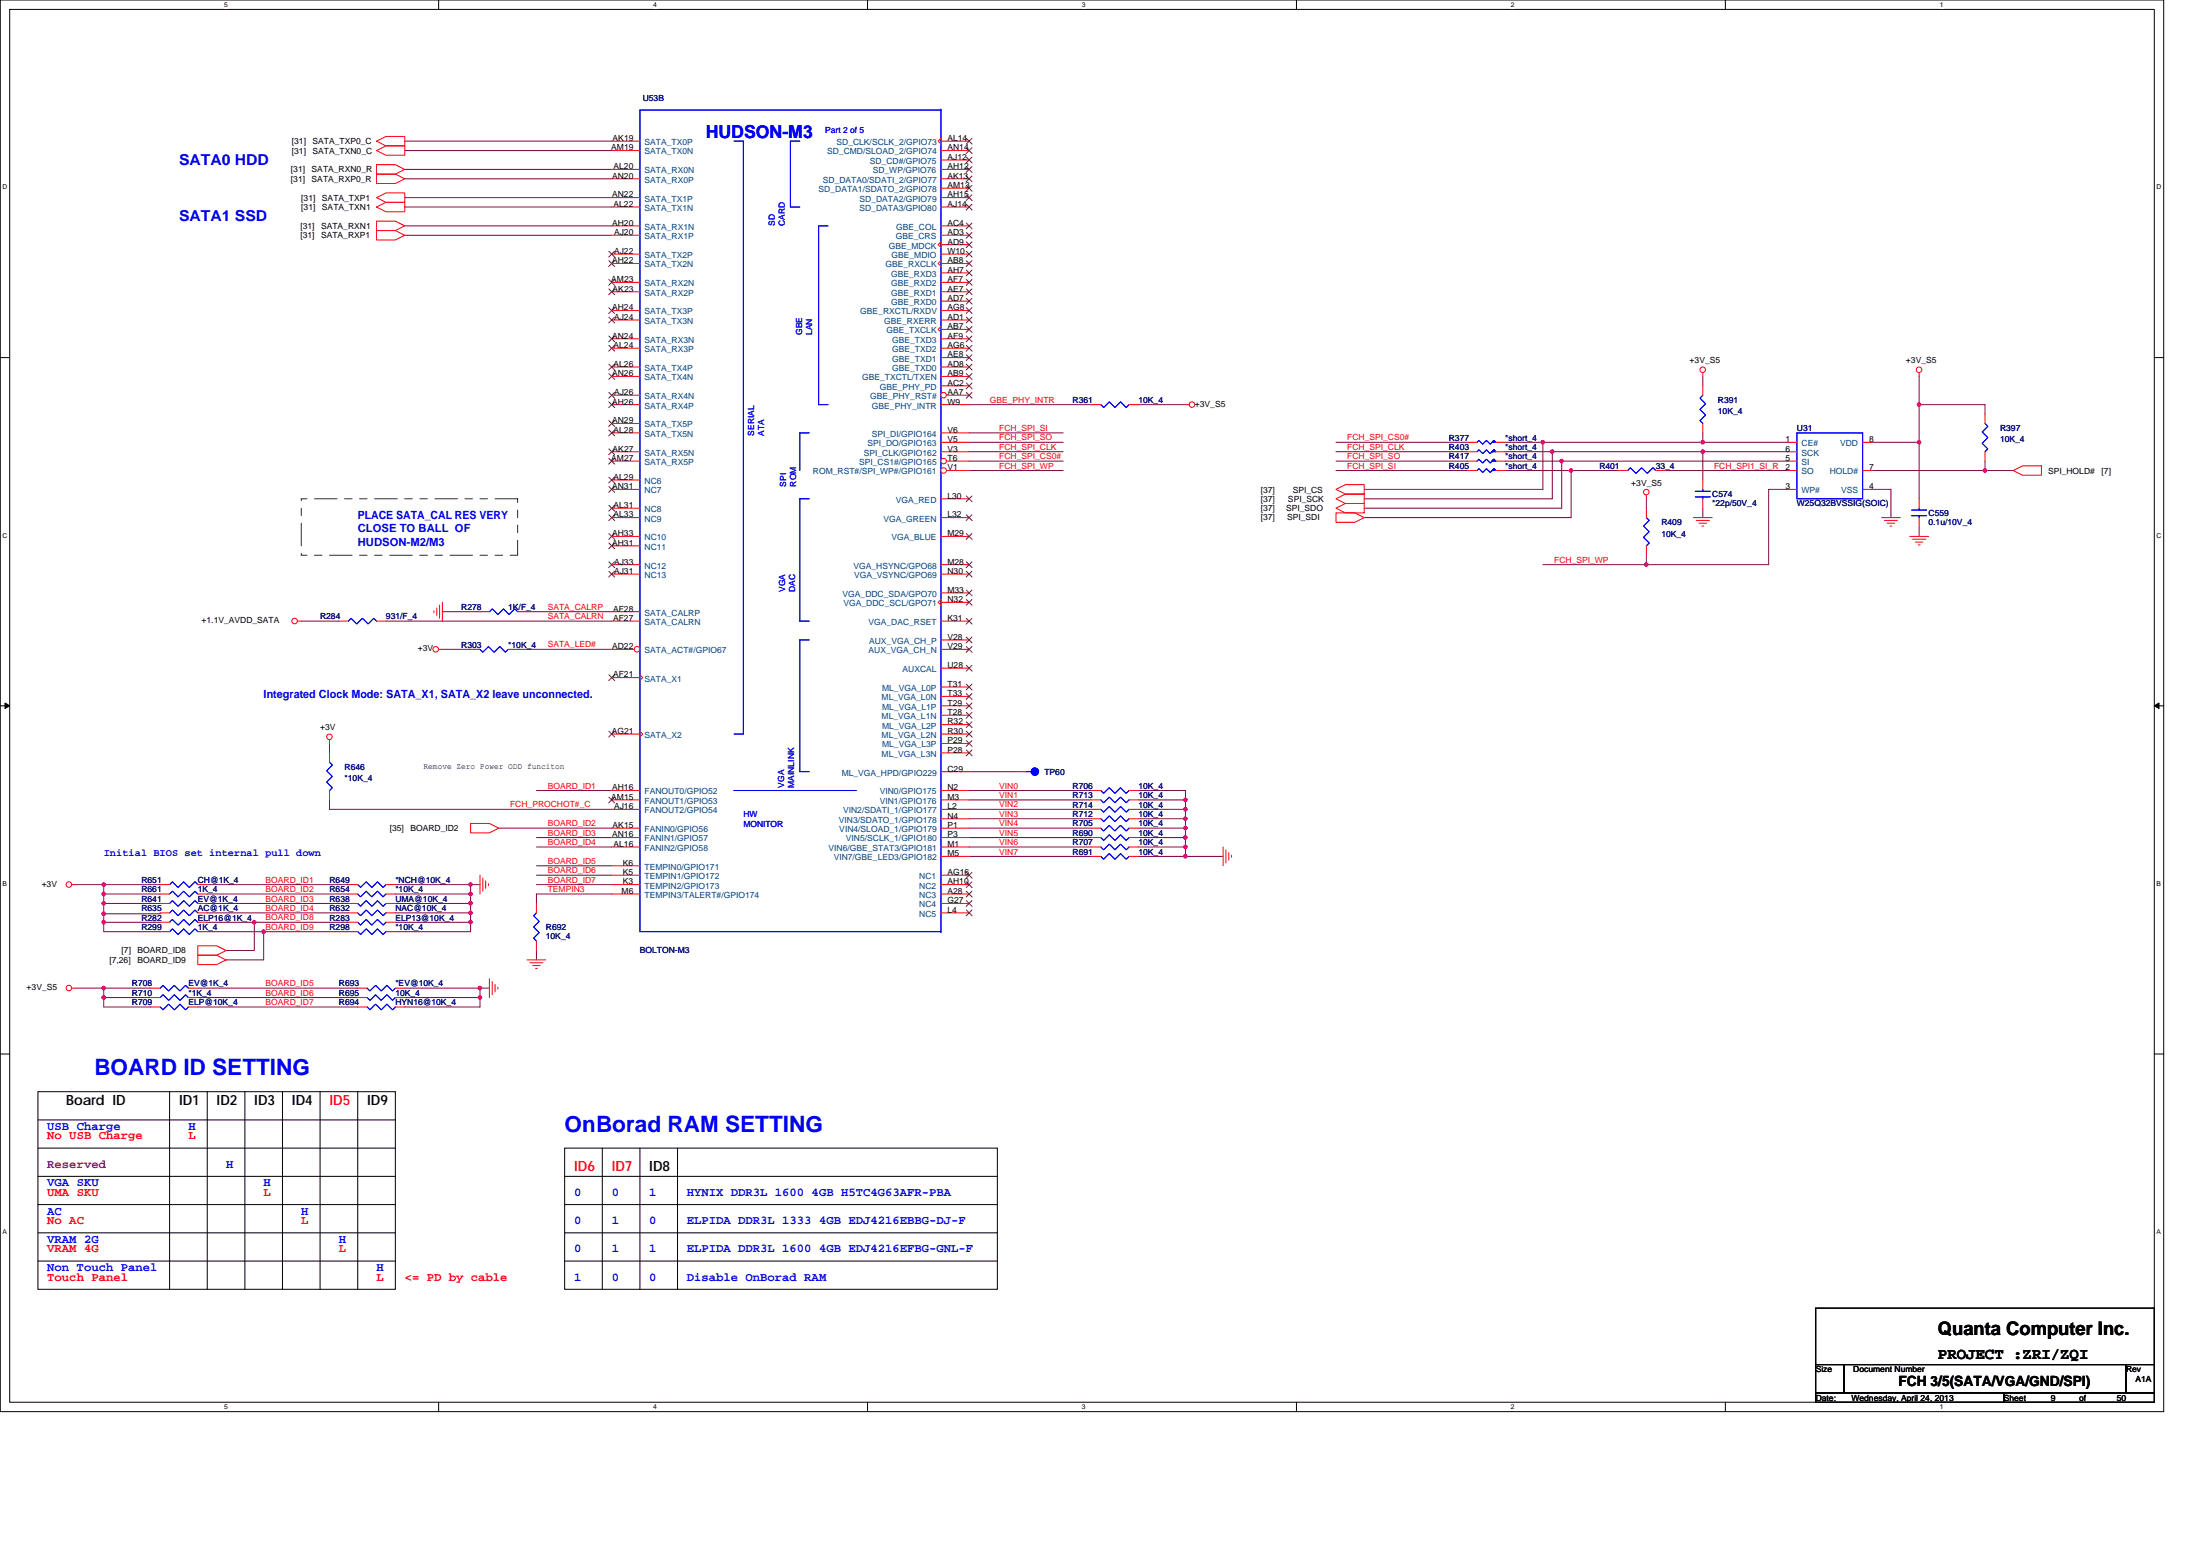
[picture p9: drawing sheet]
<svg xmlns="http://www.w3.org/2000/svg" width="297mm" height="210mm" viewBox="0 0 297 210" stroke-linecap="round" stroke-linejoin="round" font-family="sans-serif">
<path d="M0 0h292.1v190.5h-292.1zM1.3 1.3h289.6v187.9h-289.6z" fill="none" stroke="#000" stroke-width=".14"/>
<g fill="#fff">
<path d="M30.3 .1h.5v1h-.5z"/>
<path d="M30.3 189.4h.5v1h-.5z"/>
</g>
<path d="M59.2 0v1.3M59.2 189.2v1.3" fill="none" stroke="#000" stroke-width=".14"/>
<g fill="#fff">
<path d="M88.2 .1h.5v1h-.5z"/>
<path d="M88.2 189.4h.5v1h-.5z"/>
</g>
<path d="M117.1 0v1.3M117.1 189.2v1.3" fill="none" stroke="#000" stroke-width=".14"/>
<g fill="#fff">
<path d="M146.1 .1h.5v1h-.5z"/>
<path d="M146.1 189.4h.5v1h-.5z"/>
</g>
<path d="M175 0v1.3M175 189.2v1.3" fill="none" stroke="#000" stroke-width=".14"/>
<g fill="#fff">
<path d="M204 .1h.5v1h-.5z"/>
<path d="M204 189.4h.5v1h-.5z"/>
</g>
<path d="M233 0v1.3M233 189.2v1.3" fill="none" stroke="#000" stroke-width=".14"/>
<g fill="#fff">
<path d="M261.9 .1h.5v1h-.5z"/>
<path d="M261.9 189.4h.5v1h-.5z"/>
<path d="M.4 24.8h.6v1h-.6z"/>
<path d="M291.2 24.8h.6v1h-.6z"/>
<path d="M.4 71.8h.6v.9h-.6z"/>
<path d="M291.2 71.8h.6v.9h-.6z"/>
</g>
<path d="M0 48.3h1.3M290.9 48.3h1.2" fill="none" stroke="#000" stroke-width=".14"/>
<g fill="#fff">
<path d="M.4 118.7h.5v1h-.5z"/>
<path d="M291.2 118.7h.6v1h-.6z"/>
</g>
<path d="M0 95.2h1.3M290.9 95.2h1.2" fill="none" stroke="#000" stroke-width=".14"/>
<path d="M.7 94.9l.6 .3-.6 .4zM290.9 95.2l.6-.3v.7z" fill="#000" stroke="#000" stroke-width=".14"/>
<g fill="#fff">
<path d="M.4 165.7h.5v1h-.5z"/>
<path d="M291.2 165.7h.6v1h-.6z"/>
</g>
<g fill="none" stroke="#000" stroke-width=".14">
<path d="M0 142.2h1.3M5.1 151.1h48.3M5.1 154.9h48.3M5.1 158.7h48.3M5.1 147.3h48.3v26.7h-48.3zM22.9 147.3v26.7M28 147.3v26.7M33.1 147.3v26.7M38.1 147.3v26.7M43.2 147.3v26.7M48.3 147.3v26.7M76.2 154.9h58.5v19.1h-58.5z"/>
<path d="M76.2 158.7h58.5M81.3 154.9v19.1M86.4 154.9v19.1M91.5 154.9v19.1M290.9 142.2h1.2M5.1 162.6h48.3M5.1 166.4h48.3M5.1 170.2h48.3M76.2 162.6h58.5M76.2 166.4h58.5M76.2 170.2h58.5M245.1 176.5h45.8v7.6h-45.8z"/>
<path d="M245.1 184.1h3.9v3.9h-3.9zM245.1 188h25.4v1.2h-25.4zM249 184.1h38.1v3.9h-38.1zM270.5 188h20.4v1.2h-20.4zM287.1 184.1h3.8v3.9h-3.8z"/>
</g>
<g fill="none" stroke="#800040" stroke-width=".14">
<path d="M54.6 19h28M54.6 24.1h28M54.6 20.3h28M54.6 22.9h28M54.6 26.7h28M54.6 31.7h28M54.6 30.5h28M54.6 27.9h28M130.8 54.6h16.6M130.8 58.4h12.7M130.8 59.7h12.7M153.7 54.6h6.4"/>
<path d="M180.4 59.7h17.8M203.2 59.7h5.1v6.3h-24.1M208.3 59.7h21.6M229.9 59.7h11.4M229.9 50.8v1.3M229.9 58.4v1.3M252.8 59.7h6.3M259.1 59.7v7.6M259.1 54.6v5.1M259.1 50.8v3.8h8.9v1.3M130.8 63.5h12.7M130.8 61h12.7"/>
<path d="M130.8 62.2h12.7M180.4 63.5h17.8M180.4 62.2h17.8M180.4 61h17.8M203.2 63.5h8.9v6.3h-27.9M203.2 62.2h7.7v6.4h-26.7M203.2 61h6.4v6.3h-25.4M208.3 76.2h14M209.6 61h20.3M210.9 62.2h30.4M212.1 63.5h6.4M222.3 74.9v1.3"/>
<path d="M222.3 67.3v1.3M224.8 63.5h16.5M229.9 61h11.4M229.9 61v3.8M229.9 68.6v1.2M241.3 66h-2.5v10.2h-16.5M252.8 63.5h15.2M252.8 66h2.5v3.8M259.1 71.1v1.3M268 62.2v1.3M268 63.5h3.8M40.7 83.8h5.1"/>
<path d="M52.1 83.8h30.5M59.7 87.6h3.8M59.7 82.5h5.1M69.9 87.6h12.7M71.2 82.5h11.4M10.2 119.4h3.8M14 119.4h7.6M14 119.4v1.2M28 119.4h19M44.5 108v1.2h38.1M44.5 100.3v1.3M53.4 119.4h10.1"/>
<path d="M63.5 119.4v1.2M63.5 119.4h1.3M67.3 111.8h15.3M72.4 116.8h10.2M72.4 118.1h10.2M72.4 113h10.2M72.4 114.3h10.2M72.4 119.4h10.2M72.4 106.7h10.2M130.8 111.8h16.6M130.8 110.5h16.6M130.8 113h16.6"/>
<path d="M130.8 114.3h16.6M130.8 109.2h16.6M130.8 115.6h16.6M130.8 106.7h16.6M130.8 107.9h16.6M130.8 104.1h6.4M153.7 106.7h6.4v1.2M153.7 109.2h6.4M153.7 107.9h6.4M153.7 110.5h6.4M153.7 113h6.4M160.1 115.6h5"/>
<path d="M160.1 108v1.2M160.1 109.2v1.3M160.1 110.5v1.3h-6.4M160.1 111.8v1.2M160.1 113v1.3h-6.4M160.1 114.3v1.3h-6.4M10.2 133.3h3.8M14 124.5h7.6M14 120.7v1.2M14 121.9v1.4M14 133.3h6.4M14 134.6h6.4"/>
<path d="M14 134.6v1.3h6.4M14 133.4v1.2M14 123.3v2.4h7.6M14 120.6h7.6M14 121.9h7.6M21.6 123.2v.1h-7.6M26.7 133.3h21.6M26.7 134.6h21.6M26.7 135.9h21.6M28 124.5h6.3v3.8h-3.8M28 125.7h7.6M28 120.6h19"/>
<path d="M28 121.9h19M28 123.2h19M34.3 124.5h12.7M35.6 125.7v3.8h-5.1M35.6 125.7h11.4M53.4 120.6h10.1M53.4 121.9h10.1M53.4 123.2h10.1M53.4 124.5h10.1M54.6 133.3h10.2M54.6 134.6h10.2M63.5 120.7v2.5"/>
<path d="M63.5 124.5v1.2h-10.1M63.5 123.2v1.3M64.8 134.6v1.3h-10.2M64.8 133.4v1.2M64.8 133.3h1.3M72.4 128.3v1.2M82.6 120.6h-10.2v1.3"/>
</g>
<g fill="#f0f" stroke="#f0f" stroke-width=".14">
<circle cx="63.5" cy="120.6" r=".24"/>
<circle cx="63.5" cy="119.4" r=".24"/>
<circle cx="14" cy="121.9" r=".24"/>
<circle cx="63.5" cy="121.9" r=".24"/>
<circle cx="160.1" cy="109.2" r=".24"/>
<circle cx="160.1" cy="107.9" r=".24"/>
<circle cx="14" cy="123.3" r=".24"/>
<circle cx="63.5" cy="123.2" r=".24"/>
<circle cx="14" cy="120.6" r=".24"/>
<circle cx="14" cy="119.4" r=".24"/>
<circle cx="210.8" cy="62.2" r=".24"/>
<circle cx="229.9" cy="60.9" r=".24"/>
<circle cx="209.6" cy="60.9" r=".24"/>
<circle cx="259.1" cy="59.7" r=".24"/>
<circle cx="268" cy="63.5" r=".24"/>
<circle cx="212.1" cy="63.5" r=".24"/>
<circle cx="229.9" cy="59.7" r=".24"/>
<circle cx="208.3" cy="59.7" r=".24"/>
<circle cx="259.1" cy="54.6" r=".24"/>
<circle cx="14" cy="133.3" r=".24"/>
<circle cx="64.8" cy="133.3" r=".24"/>
<circle cx="64.8" cy="134.6" r=".24"/>
<circle cx="14" cy="134.6" r=".24"/>
<circle cx="14" cy="124.4" r=".24"/>
<circle cx="34.3" cy="124.4" r=".24"/>
<circle cx="63.5" cy="124.4" r=".24"/>
<circle cx="35.6" cy="125.7" r=".24"/>
<circle cx="160.1" cy="110.5" r=".24"/>
<circle cx="160.1" cy="111.7" r=".24"/>
<circle cx="160.1" cy="113" r=".24"/>
<circle cx="160.1" cy="114.3" r=".24"/>
<circle cx="160.1" cy="115.6" r=".24"/>
<circle cx="222.3" cy="76.2" r=".24"/>
</g>
<g fill="none" stroke="#f00" stroke-width=".14">
<path d="M50.8 19l1.3-.6h2.5v1.3h-2.5zM50.8 20.3l1.3-.6h2.5v1.3h-2.5zM50.8 22.2h2.6l1.2 .7-1.2 .6h-2.6zM50.8 23.5h2.6l1.2 .6-1.2 .7h-2.6zM50.8 29.8h2.6l1.2 .7-1.2 .6h-2.6zM50.8 31.1h2.6l1.2 .6-1.2 .7h-2.6zM50.8 27.9l1.3-.6h2.5v1.3h-2.5zM50.8 26.7l1.3-.7h2.5v1.3h-2.5zM147.4 54.6h1.2M152.4 54.6h1.3M160.1 54.6h.5M198.2 59.7h1.2"/>
<path d="M202 59.7h1.2M229.9 50.3v.5M229.9 52.1v1.2M229.9 57.1v1.3M259.1 50.3v.5M268 55.9v1.2M180.4 66l1.2-.6h2.6v1.3h-2.6zM180.4 67.3l1.2-.6h2.6v1.2h-2.6zM180.4 69.2h2.5l1.3 .6-1.3 .7h-2.5zM180.4 68.6l1.2-.7h2.6v1.3h-2.6zM198.2 62.2h1.2M198.2 61h1.2"/>
<path d="M202 62.2h1.2M202 61h1.2M218.5 63.5h1.2M222.3 68.6v1.2M222.3 73.7v1.2M222.3 66.8v.5M223.6 63.5h1.2M228.6 69.8h2.6M229 70.2h1.8M229.4 70.6h1M229.8 71h.2M229.9 64.8v1.2"/>
<path d="M229.9 67.3v1.3M254 69.8h2.6M254.4 70.2h1.8M254.8 70.6h1M255.2 71h.2M257.8 72.4h2.6M258.2 72.8h1.8M258.6 73.2h1M259 73.5h.2M259.1 67.3v1.3M259.1 69.8v1.3M268 61v1.2"/>
<path d="M271.8 63.5l1.3-.6h2.5v1.2h-2.5zM40.2 83.8h.5M44.5 99.8v.5M45.8 83.8h1.2M50.8 83.8h1.3M58.6 82.4v.3M59 82v1.1M59.2 87.6h.5M59.3 81.7v1.7M59.7 81.3v2.5M63.5 87.6h1.3M68.6 87.6h1.3"/>
<path d="M82.6 99.1h3.8M82.6 91.4h3.8M86.4 98.7l.4 .4-.4 .3M86.4 91.1l.4 .3-.4 .4M9.7 119.4h.5M21.6 119.4h1.3M26.7 119.4h1.3M44.5 101.6v1.3M44.5 106.7v1.2M63.5 111.1h2.6l1.2 .7-1.2 .6h-2.6zM64.8 118.1v2.5M65.2 118.5v1.8"/>
<path d="M65.6 118.9v1M66 119.3v.2M82.6 107.9h3.8M82.6 119.4h3.8M82.6 114.3h3.8M82.6 106.7h3.8M82.6 113h3.8M82.6 109.2h3.8M82.6 118.1h3.8M82.6 116.8h3.8M82.6 111.8h3.8M137.2 104.1h1.3"/>
<path d="M147.4 110.5h1.2M147.4 107.9h1.2M147.4 114.3h1.2M147.4 106.7h1.2M147.4 113h1.2M147.4 109.2h1.2M152.4 110.5h1.3M152.4 107.9h1.3M152.4 114.3h1.3M152.4 106.7h1.3M152.4 113h1.3M152.4 109.2h1.3"/>
<path d="M165.1 114.3v2.5M165.5 114.7v1.8M165.9 115.1v1M166.3 115.4v.3M9.7 133.4h.5M20.4 135.9h1.2M21.6 123.2h1.3M21.6 124.5h1.3M21.6 120.6h1.3M25.4 135.9h1.3M26.7 127.6h2.5l1.3 .7-1.3 .6h-2.5zM26.7 128.9h2.5l1.3 .6-1.3 .7h-2.5z"/>
<path d="M26.7 123.2h1.3M26.7 124.5h1.3M26.7 120.6h1.3M47 123.2h1.3M47 121.9h1.3M47 125.7h1.3M48.3 133.3h1.3M48.3 134.6h1.3M52.1 123.2h1.3M52.1 121.9h1.3M52.1 125.7h1.3M53.4 133.3h1.2"/>
<path d="M53.4 134.6h1.2M66.1 132.1v2.5M66.5 132.5v1.7M66.8 132.8v1.1M67.2 133.2v.3M71.2 129.5h2.5M71.5 129.9h1.8M71.9 130.3h1M72.3 130.7h.3M82.6 120.6h3.8"/>
<circle cx="160.9" cy="54.6" r=".38"/>
<circle cx="229.9" cy="49.9" r=".38"/>
<circle cx="259.1" cy="49.9" r=".38"/>
<circle cx="222.3" cy="66.4" r=".38"/>
<circle cx="39.8" cy="83.8" r=".38"/>
<circle cx="44.5" cy="99.4" r=".38"/>
<circle cx="58.8" cy="87.6" r=".38"/>
<circle cx="9.3" cy="119.4" r=".38"/>
<circle cx="9.3" cy="133.3" r=".38"/>
</g>
<path d="M40.7 67.3h29.2v7.6h-29.2z" fill="none" stroke="#008000" stroke-width=".14" stroke-dasharray="3 1 1 1 1 1"/>
<g fill="none" stroke="#00f" stroke-width=".14">
<path d="M99.1 19.1h1.3v80h-1.3M108 19.1h-1.3v8.8h1.3M127 14.7v111.2M127 14.9h-40.6v110.8h40.6M111.8 30.5h-1.3v24.1h1.3M109.3 58.4h-1.3v5.1M148.6 54.6l.4 .4 .8-.8 .7 .8 .8-.8 .8 .8 .3-.4M199.4 59.7l.3-.3 .5 .5 .5-.5 .5 .5 .5-.5 .3 .3M229.9 53.3l-.4 .4 .8 .8-.8 .7 .8 .8-.8 .8 .4 .3M268 57.2l.4 .3-.8 .8 .8 .8-.8 .7 .8 .8-.4 .4M109.3 67.3h-1.3v16.5h1.3M199.4 62.2l.3-.2 .5 .5 .5-.5 .5 .5 .5-.5 .3 .2"/>
<path d="M199.4 61l.3-.3 .5 .5 .5-.5 .5 .5 .5-.5 .3 .3M219.7 63.5l.4-.4 .8 .8 .8-.8 .7 .8 .8-.8 .4 .4M222.3 69.9l.4 .3-.8 .8 .8 .8-.8 .7 .8 .8-.4 .4M228.9 66.3h2M228.9 67.1h2M229.9 66v.3M229.9 67.1v.2M258.1 68.8h2M258.1 69.6h2M259.1 68.6v.2M259.1 69.6v.2M47 83.8l.4-.4 .8 .8 .7-.8 .8 .8 .8-.8 .3 .4"/>
<path d="M64.8 87.6l.4 .4 .8-.8 .7 .8 .8-.8 .7 .8 .4-.4M109.3 86.4h-1.3v17.7h1.3M22.9 119.4l.4-.4 .7 .8 .8-.8 .8 .8 .7-.8 .4 .4M44.5 102.9l.4 .4-.8 .7 .8 .8-.8 .7 .8 .8-.4 .4M99.1 106.7h16.5M138.5 104.1h.7M148.6 110.5l.4 .4 .8-.8 .7 .8 .8-.8 .8 .8 .3-.4M148.6 107.9l.4 .4 .8-.7 .7 .7 .8-.7 .8 .7 .3-.4M148.6 114.3l.4 .4 .8-.8 .7 .8 .8-.8 .8 .8 .3-.4M148.6 106.7l.4 .4 .8-.8 .7 .8 .8-.8 .8 .8 .3-.4M148.6 113l.4 .4 .8-.8 .7 .8 .8-.8 .8 .8 .3-.4M148.6 109.2l.4 .4 .8-.8 .7 .8 .8-.8 .8 .8 .3-.4"/>
<path d="M21.6 135.9l.4 .4 .8-.8 .7 .8 .8-.8 .8 .8 .3-.4M22.9 124.5l.4-.4 .7 .7 .8-.7 .8 .7 .7-.7 .4 .4M22.9 120.6l.4-.3 .7 .7 .8-.7 .8 .7 .7-.7 .4 .3M22.9 123.2l.4-.4 .7 .8 .8-.8 .8 .8 .7-.8 .4 .4M48.3 123.2l.4 .4 .7-.8 .8 .8 .8-.8 .7 .8 .4-.4M48.3 121.9l.4 .4 .7-.8 .8 .8 .8-.8 .7 .8 .4-.4M48.3 125.7l.4 .4 .7-.8 .8 .8 .8-.8 .7 .8 .4-.4M49.6 133.3l.4 .4 .7-.7 .8 .7 .7-.7 .8 .7 .4-.4M49.6 134.6l.4 .4 .7-.8 .8 .8 .7-.8 .8 .8 .4-.4"/>
</g>
<g fill="#00f" stroke="#00f" stroke-width=".14">
<path d="M201.5 62.2l.2-.2 .3 .2h-.5l.2-.2z" fill-rule="evenodd"/>
<path d="M201.5 62.2l.2-.2 .3 .2h-.5l.2-.2z" fill-rule="evenodd"/>
<path d="M201.5 61l.2-.3 .3 .3h-.5l.2-.3z" fill-rule="evenodd"/>
<path d="M201.5 61l.2-.3 .3 .3h-.5l.2-.3z" fill-rule="evenodd"/>
<path d="M201.5 59.7l.2-.3 .3 .3h-.5l.2-.3z" fill-rule="evenodd"/>
<path d="M201.5 59.7l.2-.3 .3 .3h-.5l.2-.3z" fill-rule="evenodd"/>
<circle cx="139.7" cy="104.1" r=".5"/>
</g>
<path d="M82.2 98.7l.8 .8M82.2 91.1l.8 .7M83 98.7l-.8 .8M83 91.1l-.8 .7M82.2 107.6l.8 .8M83 107.6l-.8 .8" fill="none" stroke="#804000" stroke-width=".14"/>
<circle cx="86" cy="87.6" r=".38" fill="#fff" stroke="#f00" stroke-width=".14"/>
<g fill="none" stroke="#f00" stroke-width=".14">
<path d="M82.6 19h3.8M82.6 39.4h3.8M82.6 38.1h3.8M82.6 35.6h3.8M82.6 34.3h3.8M82.6 31.7h3.8M82.6 30.5h3.8M82.6 27.9h3.8M82.6 26.7h3.8M82.6 24.1h3.8M82.6 22.9h3.8M82.6 20.3h3.8"/>
<path d="M82.6 58.4h3.8M82.6 57.1h3.8M82.6 54.6h3.8M82.6 53.3h3.8M82.6 50.8h3.8M82.6 49.5h3.8M82.6 47h3.8M82.6 45.7h3.8M82.6 43.2h3.8M82.6 41.9h3.8M82.6 77.5h3.8M82.6 76.2h3.8"/>
<path d="M82.6 73.7h3.8M82.6 72.4h3.8M82.6 69.8h3.8M82.6 68.6h3.8M82.6 66h3.8M82.6 64.8h3.8M82.6 62.2h3.8M82.6 61h3.8M127 77.5h3.8M127 76.2h3.8M127 72.4h3.8M127 69.8h3.8"/>
<path d="M127 67.3h3.8M82.6 83.8h3.8M82.6 82.5h3.8M82.6 87.6h3M127 80.9l-.3 .4 .3 .4M127 87.6h3.8M127 83.8h3.8M127 99.1h3.8M127 97.8h3.8M127 96.5h3.8M127 95.2h3.8M127 94h3.8"/>
<path d="M127 92.7h3.8M127 90.2h3.8M127 86.4h3.8M127 81.3h3.8M127 80h3.8M127 119.4h3.8M127 118.1h3.8M127 115.6h3.8M127 114.3h3.8M127 113h3.8M127 111.8h3.8M127 110.5h3.8"/>
<path d="M127 109.2h3.8M127 107.9h3.8M127 106.7h3.8M127 104.1h3.8M127 101.6h3.8M127 100.3h3.8M127 123.2h3.8M127 121.9h3.8M127 120.6h3.8"/>
</g>
<g fill="none" stroke="#804000" stroke-width=".14">
<path d="M82.2 39l.8 .8M82.2 37.7l.8 .8M82.2 35.2l.8 .8M82.2 33.9l.8 .8M83 39l-.8 .8M83 37.7l-.8 .8M83 35.2l-.8 .8M83 33.9l-.8 .8M82.2 58l.8 .8M82.2 56.8l.8 .8M82.2 54.2l.8 .8M82.2 53l.8 .7"/>
<path d="M82.2 50.4l.8 .8M82.2 49.1l.8 .8M82.2 46.6l.8 .8M82.2 45.3l.8 .8M82.2 42.8l.8 .8M82.2 41.5l.8 .8M83 58l-.8 .8M83 56.8l-.8 .8M83 54.2l-.8 .8M83 53l-.8 .7M83 50.4l-.8 .8M83 49.1l-.8 .8"/>
<path d="M83 46.6l-.8 .8M83 45.3l-.8 .8M83 42.8l-.8 .8M83 41.5l-.8 .8M82.2 77.1l.8 .8M82.2 75.8l.8 .8M82.2 73.3l.8 .8M82.2 72l.8 .8M82.2 69.5l.8 .8M82.2 68.2l.8 .8M82.2 65.7l.8 .7M82.2 64.4l.8 .8"/>
<path d="M82.2 61.8l.8 .8M82.2 60.6l.8 .8M83 77.1l-.8 .8M83 75.8l-.8 .8M83 73.3l-.8 .8M83 72l-.8 .8M83 69.5l-.8 .8M83 68.2l-.8 .8M83 65.7l-.8 .7M83 64.4l-.8 .8M83 61.8l-.8 .8M83 60.6l-.8 .8"/>
<path d="M130.5 79.6l.8 .8M130.5 77.1l.8 .8M130.5 75.8l.8 .8M130.5 72l.8 .8M130.5 69.5l.8 .8M130.5 66.9l.8 .8M131.2 79.6l-.8 .8M131.2 77.1l-.8 .8M131.2 75.8l-.8 .8M131.2 72l-.8 .8M131.2 69.5l-.8 .8M131.2 66.9l-.8 .8"/>
<path d="M130.5 99.9l.8 .8M130.5 98.7l.8 .8M130.5 97.4l.8 .8M130.5 96.1l.8 .8M130.5 94.9l.8 .8M130.5 93.6l.8 .8M130.5 92.3l.8 .8M130.5 89.8l.8 .8M130.5 87.2l.8 .8M130.5 86l.8 .8M130.5 83.4l.8 .8M130.5 80.9l.8 .8"/>
<path d="M131.2 99.9l-.8 .8M131.2 98.7l-.8 .8M131.2 97.4l-.8 .8M131.2 96.1l-.8 .8M131.2 94.9l-.8 .8M131.2 93.6l-.8 .8M131.2 92.3l-.8 .8M131.2 89.8l-.8 .8M131.2 87.2l-.8 .8M131.2 86l-.8 .8M131.2 83.4l-.8 .8M131.2 80.9l-.8 .8"/>
<path d="M130.5 119l.8 .8M130.5 117.7l.8 .8M130.5 101.2l.8 .8M131.2 119l-.8 .8M131.2 117.7l-.8 .8M131.2 101.2l-.8 .8M130.5 122.8l.8 .8M130.5 121.5l.8 .8M130.5 120.3l.8 .8M131.2 122.8l-.8 .8M131.2 121.5l-.8 .8M131.2 120.3l-.8 .8"/>
</g>
<circle cx="127.4" cy="63.5" r=".38" fill="#fff" stroke="#f00" stroke-width=".14"/>
<path d="M127 59.7h3.8M127 58.4h3.8M127 54.6h3.8M127 61h3.8M127.8 63.5h3" fill="none" stroke="#f00" stroke-width=".14"/>
<circle cx="127.4" cy="53.3" r=".38" fill="#fff" stroke="#f00" stroke-width=".14"/>
<g fill="none" stroke="#f00" stroke-width=".14">
<path d="M127 18.7l-.3 .3 .3 .4M127 19h3.8M127 35.2l-.3 .4 .3 .3M127 32.6l-.3 .4 .3 .4M127 39.4h3.8M127 38.1h3.8M127 36.8h3.8M127 35.6h3.8M127 34.3h3.8M127 33h3.8M127 31.7h3.8M127 30.5h3.8"/>
<path d="M127 27.9h3.8M127 26.7h3.8M127 25.4h3.8M127 24.1h3.8M127 22.9h3.8M127 21.6h3.8M127 20.3h3.8M127 44.1l-.3 .3 .3 .4M127 52.1h3.8M127 50.8h3.8M127 49.5h3.8M127 48.3h3.8"/>
<path d="M127 47h3.8M127 45.7h3.8M127 44.4h3.8M127 43.2h3.8M127 41.9h3.8M127 40.6h3.8M127.8 53.3h3"/>
</g>
<g fill="none" stroke="#804000" stroke-width=".14">
<path d="M130.5 19.9l.8 .8M130.5 18.7l.8 .8M131.2 19.9l-.8 .8M131.2 18.7l-.8 .8M130.5 39l.8 .8M130.5 37.7l.8 .8M130.5 36.4l.8 .8M130.5 35.2l.8 .8M130.5 33.9l.8 .8M130.5 32.6l.8 .8M130.5 31.4l.8 .8M130.5 30.1l.8 .8"/>
<path d="M130.5 27.6l.8 .7M130.5 26.3l.8 .8M130.5 25l.8 .8M130.5 23.7l.8 .8M130.5 22.5l.8 .8M130.5 21.2l.8 .8M131.2 39l-.8 .8M131.2 37.7l-.8 .8M131.2 36.4l-.8 .8M131.2 35.2l-.8 .8M131.2 33.9l-.8 .8M131.2 32.6l-.8 .8"/>
<path d="M131.2 31.4l-.8 .8M131.2 30.1l-.8 .8M131.2 27.6l-.8 .7M131.2 26.3l-.8 .8M131.2 25l-.8 .8M131.2 23.7l-.8 .8M131.2 22.5l-.8 .8M131.2 21.2l-.8 .8M130.5 53l.8 .7M130.5 51.7l.8 .8M130.5 50.4l.8 .8M130.5 49.1l.8 .8"/>
<path d="M130.5 47.9l.8 .8M130.5 46.6l.8 .8M130.5 45.3l.8 .8M130.5 44.1l.8 .8M130.5 42.8l.8 .8M130.5 41.5l.8 .8M130.5 40.3l.8 .7M131.2 53l-.8 .7M131.2 51.7l-.8 .8M131.2 50.4l-.8 .8M131.2 49.1l-.8 .8M131.2 47.9l-.8 .8"/>
<path d="M131.2 46.6l-.8 .8M131.2 45.3l-.8 .8M131.2 44.1l-.8 .8M131.2 42.8l-.8 .8M131.2 41.5l-.8 .8M131.2 40.3l-.8 .7"/>
</g>
<circle cx="127.4" cy="62.2" r=".38" fill="#fff" stroke="#f00" stroke-width=".14"/>
<g fill="none" stroke="#f00" stroke-width=".14">
<path d="M241.3 59.7h1.3M251.5 59.7h1.3M127.8 62.2h3M198.2 63.5h1.2M202 63.5h1.2M241.3 62.2h1.3M241.3 61h1.3M241.3 63.5h1.3M241.3 66h1.3M251.5 63.5h1.3M251.5 66h1.3M64.8 82.5h1.3"/>
<path d="M69.9 82.5h1.3M47 119.4h1.3M52.1 119.4h1.3M147.4 115.6h1.2M147.4 111.8h1.2M152.4 115.6h1.3M152.4 111.8h1.3M20.4 134.6h1.2M20.4 133.3h1.2M21.6 125.7h1.3M21.6 121.9h1.3M25.4 134.6h1.3"/>
<path d="M25.4 133.3h1.3M26.7 125.7h1.3M26.7 121.9h1.3M47 124.5h1.3M47 120.6h1.3M48.3 135.9h1.3M52.1 124.5h1.3M52.1 120.6h1.3M53.4 135.9h1.2M72.4 121.9v1.3M72.4 127v1.3"/>
</g>
<g fill="none" stroke="#00f" stroke-width=".14">
<path d="M242.6 58.4h8.9v8.9h-8.9zM199.4 63.5l.3-.3 .5 .6 .5-.6 .5 .6 .5-.6 .3 .3M66.1 82.5l.4-.3 .7 .7 .8-.7 .7 .7 .8-.7 .4 .3M48.3 119.4l.4 .4 .7-.8 .8 .8 .8-.8 .7 .8 .4-.4M148.6 115.6l.4 .4 .8-.8 .7 .8 .8-.8 .8 .8 .3-.4M148.6 111.8l.4 .3 .8-.7 .7 .7 .8-.7 .8 .7 .3-.3M21.6 134.6l.4-.4 .8 .8 .7-.8 .8 .8 .8-.8 .3 .4M21.6 133.3l.4-.3 .8 .7 .7-.7 .8 .7 .8-.7 .3 .3M22.9 125.7l.4-.4 .7 .8 .8-.8 .8 .8 .7-.8 .4 .4M22.9 121.9l.4-.4 .7 .8 .8-.8 .8 .8 .7-.8 .4 .4M48.3 124.5l.4 .3 .7-.7 .8 .7 .8-.7 .7 .7 .4-.3M48.3 120.6l.4 .4 .7-.7 .8 .7 .8-.7 .7 .7 .4-.4"/>
<path d="M49.6 135.9l.4 .4 .7-.8 .8 .8 .7-.8 .8 .8 .4-.4M72.4 123.2l-.4 .4 .8 .7-.8 .8 .8 .8-.8 .7 .4 .4"/>
</g>
<g fill="#00f" stroke="#00f" stroke-width=".14">
<path d="M201.5 63.5l.2-.3 .3 .3h-.5l.2-.3z" fill-rule="evenodd"/>
<path d="M201.5 63.5l.2-.3 .3 .3h-.5l.2-.3z" fill-rule="evenodd"/>
</g>
<g fill="#f0f" stroke="#f0f" stroke-width=".14">
<circle cx="63.5" cy="120.6" r=".24"/>
<circle cx="63.5" cy="119.4" r=".24"/>
<circle cx="14" cy="121.9" r=".24"/>
<circle cx="63.5" cy="121.9" r=".24"/>
<circle cx="160.1" cy="109.2" r=".24"/>
<circle cx="160.1" cy="107.9" r=".24"/>
<circle cx="14" cy="123.3" r=".24"/>
<circle cx="63.5" cy="123.2" r=".24"/>
<circle cx="14" cy="120.6" r=".24"/>
<circle cx="14" cy="119.4" r=".24"/>
<circle cx="210.8" cy="62.2" r=".24"/>
<circle cx="229.9" cy="60.9" r=".24"/>
<circle cx="209.6" cy="60.9" r=".24"/>
<circle cx="259.1" cy="59.7" r=".24"/>
<circle cx="268" cy="63.5" r=".24"/>
<circle cx="212.1" cy="63.5" r=".24"/>
<circle cx="229.9" cy="59.7" r=".24"/>
<circle cx="208.3" cy="59.7" r=".24"/>
<circle cx="259.1" cy="54.6" r=".24"/>
<circle cx="14" cy="133.3" r=".24"/>
<circle cx="64.8" cy="133.3" r=".24"/>
<circle cx="64.8" cy="134.6" r=".24"/>
<circle cx="14" cy="134.6" r=".24"/>
<circle cx="14" cy="124.4" r=".24"/>
<circle cx="34.3" cy="124.4" r=".24"/>
<circle cx="63.5" cy="124.4" r=".24"/>
<circle cx="35.6" cy="125.7" r=".24"/>
<circle cx="160.1" cy="110.5" r=".24"/>
<circle cx="160.1" cy="111.7" r=".24"/>
<circle cx="160.1" cy="113" r=".24"/>
<circle cx="160.1" cy="114.3" r=".24"/>
<circle cx="160.1" cy="115.6" r=".24"/>
<circle cx="222.3" cy="76.2" r=".24"/>
</g>
<g font-size="3" fill="#00f">
<text x="12.7" y="145.1">BOARD ID SETTING</text>
<text x="76.2" y="152.7">OnBorad RAM SETTING</text>
</g>
<text font-size="2.5" x="261.7" y="180.1">Quanta Computer Inc.</text>
<text font-size="2.4" fill="#00f" x="95.3" y="18.6">HUDSON-M3</text>
<text font-size="2.2" x="261.7" y="183.4">PROJECT :ZRI/ZQI</text>
<g font-size="2" fill="#00f">
<text x="24.2" y="22.2">SATA0 HDD</text>
<text x="24.2" y="29.8">SATA1 SSD</text>
</g>
<g font-size="1.9">
<text x="8.9" y="149.2">Board ID</text>
<text x="24.2" y="149.2">ID1</text>
<text x="29.2" y="149.2">ID2</text>
<text x="34.3" y="149.2">ID3</text>
<text x="39.4" y="149.2">ID4</text>
<text x="49.6" y="149.2">ID9</text>
<text x="87.7" y="158.1">ID8</text>
<text x="256.3" y="187">FCH 3/5(SATA/VGA/GND/SPI)</text>
</g>
<g font-size="1.9" fill="#f00">
<text x="44.5" y="149.2">ID5</text>
<text x="77.5" y="158.1">ID6</text>
<text x="82.6" y="158.1">ID7</text>
</g>
<g font-size="1.7" fill="#00f">
<text x="6.4" y="152.5">USB Charge</text>
<text x="25.4" y="152.5">H</text>
<text x="6.4" y="160.1">VGA SKU</text>
<text x="30.5" y="157.6">H</text>
<text x="35.6" y="160.1">H</text>
<text x="77.5" y="161.4">0</text>
<text x="82.6" y="161.4">0</text>
<text x="87.7" y="161.4">1</text>
<text x="92.7" y="161.4">HYNIX DDR3L 1600 4GB H5TC4G63AFR-PBA</text>
<text x="6.4" y="167.7">VRAM 2G</text>
<text x="6.4" y="163.9">AC</text>
<text x="40.7" y="163.9">H</text>
<text x="45.8" y="167.7">H</text>
<text x="77.5" y="165.2">0</text>
<text x="82.6" y="165.2">1</text>
<text x="87.7" y="165.2">0</text>
<text x="92.7" y="165.2">ELPIDA DDR3L 1333 4GB EDJ4216EBBG-DJ-F</text>
<text x="6.4" y="171.5">Non Touch Panel</text>
<text x="50.8" y="171.5">H</text>
<text x="77.5" y="169">0</text>
<text x="77.5" y="172.8">1</text>
<text x="82.6" y="169">1</text>
<text x="82.6" y="172.8">0</text>
<text x="87.7" y="169">1</text>
<text x="87.7" y="172.8">0</text>
<text x="92.7" y="169">ELPIDA DDR3L 1600 4GB EDJ4216EFBG-GNL-F</text>
<text x="92.7" y="172.8">Disable OnBorad RAM</text>
</g>
<g font-size="1.7" fill="#f00">
<text x="6.4" y="153.8">No USB Charge</text>
<text x="25.4" y="153.8">L</text>
<text x="6.4" y="161.4">UMA SKU</text>
<text x="35.6" y="161.4">L</text>
<text x="6.4" y="165.2">No AC</text>
<text x="40.7" y="165.2">L</text>
<text x="6.4" y="169">VRAM 4G</text>
<text x="6.4" y="172.8">Touch Panel</text>
<text x="45.8" y="169">L</text>
<text x="50.8" y="172.8">L</text>
<text x="54.6" y="172.8">&lt;= PD by cable</text>
</g>
<text font-size="1.7" fill="#800080" x="6.4" y="157.6">Reserved</text>
<g font-size="1.5" fill="#00f">
<text x="48.3" y="70">PLACE SATA_CAL RES VERY</text>
<text x="48.3" y="71.8">CLOSE TO BALL OF</text>
<text x="48.3" y="73.6">HUDSON-M2/M3</text>
<text x="35.6" y="94.1">Integrated Clock Mode: SATA_X1, SATA_X2 leave unconnected.</text>
</g>
<text font-size="1.4" fill="#00f" x="14" y="115.5">Initial BIOS set internal pull down</text>
<g font-size="1.1" fill="#000080">
<text x="86.8" y="13.6">U53B</text>
<text x="144.8" y="54.4">R361</text>
<text x="153.7" y="54.4">10K_4</text>
<text x="195.6" y="59.5">R377</text>
<text x="203.2" y="59.5">*short_4</text>
<text x="231.9" y="54.4">R391</text>
<text x="231.9" y="55.9">10K_4</text>
<text x="242.6" y="58.2">U31</text>
<text x="270" y="58.2">R397</text>
<text x="270" y="59.7">10K_4</text>
<text x="195.6" y="62">R417</text>
<text x="195.6" y="60.7">R403</text>
<text x="195.6" y="63.3">R405</text>
<text x="203.2" y="62">*short_4</text>
<text x="203.2" y="60.7">*short_4</text>
<text x="203.2" y="63.3">*short_4</text>
<text x="215.9" y="63.3">R401</text>
<text x="223.6" y="63.3">33_4</text>
<text x="224.3" y="70.9">R409</text>
<text x="231.2" y="67.1">C574</text>
<text x="231.2" y="68.3">*22p/50V_4</text>
<text x="242.6" y="68.3">W25Q32BVSSIG(SOIC)</text>
<text x="260.4" y="69.6">C559</text>
<text x="260.4" y="70.9">0.1u/10V_4</text>
<text x="224.3" y="72.4">10K_4</text>
<text x="43.2" y="83.6">R284</text>
<text x="52.1" y="83.6">931/F_4</text>
<text x="62.3" y="82.3">R278</text>
<text x="68.6" y="82.3">1K/F_4</text>
<text x="62.3" y="87.4">R303</text>
<text x="68.6" y="87.4">*10K_4</text>
<text x="46.5" y="103.9">R646</text>
<text x="46.5" y="105.4">*10K_4</text>
<text x="141" y="104.5">TP60</text>
<text x="144.8" y="107.7">R713</text>
<text x="144.8" y="106.4">R706</text>
<text x="153.7" y="107.7">10K_4</text>
<text x="153.7" y="106.4">10K_4</text>
<text x="144.8" y="110.3">R712</text>
<text x="144.8" y="112.8">R690</text>
<text x="144.8" y="109">R714</text>
<text x="144.8" y="111.5">R705</text>
<text x="153.7" y="110.3">10K_4</text>
<text x="153.7" y="112.8">10K_4</text>
<text x="153.7" y="109">10K_4</text>
<text x="153.7" y="111.5">10K_4</text>
<text x="19.1" y="119.1">R651</text>
<text x="26.7" y="119.1">CH@1K_4</text>
<text x="44.5" y="119.1">R649</text>
<text x="53.4" y="119.1">*NCH@10K_4</text>
<text x="144.8" y="114.1">R707</text>
<text x="144.8" y="115.3">R691</text>
<text x="153.7" y="114.1">10K_4</text>
<text x="153.7" y="115.3">10K_4</text>
<text x="19.1" y="124.2">R282</text>
<text x="19.1" y="120.4">R661</text>
<text x="19.1" y="123">R635</text>
<text x="19.1" y="125.5">R299</text>
<text x="19.1" y="121.7">R641</text>
<text x="26.7" y="124.2">ELP16@1K_4</text>
<text x="26.7" y="120.4">1K_4</text>
<text x="26.7" y="123">AC@1K_4</text>
<text x="26.7" y="125.5">1K_4</text>
<text x="26.7" y="121.7">EV@1K_4</text>
<text x="44.5" y="123">R632</text>
<text x="44.5" y="121.7">R638</text>
<text x="44.5" y="125.5">R298</text>
<text x="44.5" y="124.2">R283</text>
<text x="44.5" y="120.4">R654</text>
<text x="53.4" y="123">NAC@10K_4</text>
<text x="53.4" y="121.7">UMA@10K_4</text>
<text x="53.4" y="125.5">*10K_4</text>
<text x="53.4" y="124.2">ELP13@10K_4</text>
<text x="53.4" y="120.4">*10K_4</text>
<text x="73.7" y="125.5">R692</text>
<text x="73.7" y="126.8">10K_4</text>
<text x="86.4" y="128.5">BOLTON-M3</text>
<text x="17.8" y="135.7">R709</text>
<text x="17.8" y="134.4">R710</text>
<text x="17.8" y="133.1">R708</text>
<text x="25.4" y="135.7">ELP@10K_4</text>
<text x="25.4" y="134.4">*1K_4</text>
<text x="25.4" y="133.1">EV@1K_4</text>
<text x="45.8" y="133.1">R693</text>
<text x="45.8" y="134.4">R695</text>
<text x="45.8" y="135.7">R694</text>
<text x="53.4" y="133.1">*EV@10K_4</text>
<text x="53.4" y="134.4">10K_4</text>
<text x="53.4" y="135.7">HYN16@10K_4</text>
</g>
<g font-size="1.1" fill="#00f">
<text x="111.4" y="17.9">Part 2 of 5</text>
<text x="104.6" y="30.5" transform="rotate(-90 104.6 30.5)">SD</text>
<text x="106" y="30.5" transform="rotate(-90 106 30.5)">CARD</text>
<text x="108.3" y="45.2" transform="rotate(-90 108.3 45.2)">GBE</text>
<text x="109.7" y="45.2" transform="rotate(-90 109.7 45.2)">LAN</text>
<text x="101.8" y="58.8" transform="rotate(-90 101.8 58.8)">SERIAL</text>
<text x="103.2" y="58.8" transform="rotate(-90 103.2 58.8)">ATA</text>
<text x="106.1" y="65.7" transform="rotate(-90 106.1 65.7)">SPI</text>
<text x="107.5" y="65.7" transform="rotate(-90 107.5 65.7)">ROM</text>
<text x="106" y="79.9" transform="rotate(-90 106 79.9)">VGA</text>
<text x="107.4" y="79.9" transform="rotate(-90 107.4 79.9)">DAC</text>
<text x="105.9" y="106.3" transform="rotate(-90 105.9 106.3)">VGA</text>
<text x="107.2" y="106.3" transform="rotate(-90 107.2 106.3)">MAINLINK</text>
<text x="100.4" y="110.3">HW</text>
<text x="100.4" y="111.6">MONITOR</text>
</g>
<g font-size="1.1">
<text x="39.3" y="23.3">[31]</text>
<text x="39.4" y="19.5">[31]</text>
<text x="39.4" y="20.7">[31]</text>
<text x="42.1" y="23.3">SATA_RXN0_R</text>
<text x="42.2" y="19.5">SATA_TXP0_C</text>
<text x="42.2" y="20.7">SATA_TXN0_C</text>
<text x="82.5" y="20.3">AM19</text>
<text x="82.7" y="19">AK19</text>
<text x="82.8" y="22.8">AL20</text>
<text x="127.9" y="21.6">AJ12</text>
<text x="127.9" y="22.8">AH12</text>
<text x="127.9" y="20.3">AN14</text>
<text x="127.9" y="19">AL14</text>
<text x="39.3" y="24.5">[31]</text>
<text x="40.7" y="28.3">[31]</text>
<text x="40.7" y="27.1">[31]</text>
<text x="42.1" y="24.5">SATA_RXP0_R</text>
<text x="43.5" y="28.3">SATA_TXN1</text>
<text x="43.5" y="27.1">SATA_TXP1</text>
<text x="82.7" y="26.6">AN22</text>
<text x="82.7" y="24.1">AN20</text>
<text x="82.8" y="27.9">AL22</text>
<text x="127.9" y="27.9">AJ14</text>
<text x="127.9" y="26.6">AH15</text>
<text x="127.9" y="25.4">AM13</text>
<text x="127.9" y="24.1">AK13</text>
<text x="40.6" y="30.9">[31]</text>
<text x="40.6" y="32.2">[31]</text>
<text x="43.3" y="30.9">SATA_RXN1</text>
<text x="43.3" y="32.2">SATA_RXP1</text>
<text x="82.7" y="35.5">AH22</text>
<text x="82.7" y="30.5">AH20</text>
<text x="82.9" y="34.3">AJ22</text>
<text x="82.9" y="31.7">AJ20</text>
<text x="127.9" y="30.5">AC4</text>
<text x="127.9" y="31.7">AD3</text>
<text x="127.9" y="34.3">W10</text>
<text x="127.9" y="35.5">AB8</text>
<text x="127.9" y="33">AD9</text>
<text x="82.5" y="38.1">AM23</text>
<text x="82.7" y="41.9">AH24</text>
<text x="82.7" y="39.3">AK23</text>
<text x="127.9" y="40.6">AD7</text>
<text x="127.9" y="39.3">AE7</text>
<text x="127.9" y="38.1">AF7</text>
<text x="127.9" y="36.8">AH7</text>
<text x="127.9" y="41.9">AG8</text>
<text x="82.7" y="45.7">AN24</text>
<text x="82.8" y="47">AL24</text>
<text x="82.9" y="43.2">AJ24</text>
<text x="127.9" y="44.4">AB7</text>
<text x="127.9" y="47">AG6</text>
<text x="127.9" y="45.7">AF9</text>
<text x="127.9" y="43.2">AD1</text>
<text x="82.7" y="50.8">AN26</text>
<text x="82.8" y="49.5">AL26</text>
<text x="82.9" y="53.3">AJ26</text>
<text x="127.9" y="49.5">AD8</text>
<text x="127.9" y="48.2">AE8</text>
<text x="127.9" y="52">AC2</text>
<text x="127.9" y="53.3">AA7</text>
<text x="127.9" y="50.8">AB9</text>
<text x="228.1" y="49">+3V_S5</text>
<text x="257.3" y="49">+3V_S5</text>
<text x="82.7" y="57.1">AN29</text>
<text x="82.7" y="54.6">AH26</text>
<text x="82.8" y="58.4">AL28</text>
<text x="127.9" y="54.6">W9</text>
<text x="127.9" y="58.4">V6</text>
<text x="127.9" y="59.7">V5</text>
<text x="161.3" y="54.9">+3V_S5</text>
<text x="241.1" y="59.7">1</text>
<text x="252.4" y="59.7">8</text>
<text x="82.5" y="62.2">AM27</text>
<text x="82.7" y="60.9">AK27</text>
<text x="82.8" y="64.7">AL29</text>
<text x="127.9" y="60.9">V3</text>
<text x="127.9" y="62.2">T6</text>
<text x="127.9" y="63.5">V1</text>
<text x="220.3" y="65.6">+3V_S5</text>
<text x="241.1" y="60.9">6</text>
<text x="241.1" y="62.2">5</text>
<text x="241.1" y="63.5">2</text>
<text x="252.4" y="63.5">7</text>
<text x="276.5" y="63.9">SPI_HOLD#</text>
<text x="283.8" y="63.9">[7]</text>
<text x="82.7" y="66">AN31</text>
<text x="82.8" y="69.8">AL33</text>
<text x="82.8" y="68.6">AL31</text>
<text x="127.9" y="67.3">L30</text>
<text x="127.9" y="69.8">L32</text>
<text x="170.2" y="66.6">[37]</text>
<text x="170.2" y="70.1">[37]</text>
<text x="170.2" y="69">[37]</text>
<text x="170.2" y="67.7">[37]</text>
<text x="173.6" y="69">SPI_SDO</text>
<text x="173.8" y="70.1">SPI_SDI</text>
<text x="173.9" y="67.7">SPI_SCK</text>
<text x="174.5" y="66.6">SPI_CS</text>
<text x="241.1" y="66">3</text>
<text x="252.4" y="66">4</text>
<text x="82.7" y="73.6">AH31</text>
<text x="82.7" y="72.4">AH33</text>
<text x="82.9" y="77.4">AJ31</text>
<text x="82.9" y="76.2">AJ33</text>
<text x="127.9" y="72.4">M29</text>
<text x="127.9" y="77.4">N30</text>
<text x="127.9" y="76.2">M28</text>
<text x="82.8" y="83.8">AF27</text>
<text x="82.8" y="82.5">AF28</text>
<text x="127.9" y="83.8">K31</text>
<text x="127.9" y="81.3">N32</text>
<text x="127.9" y="80">M33</text>
<text x="27.2" y="84.1">+1.1V_AVDD_SATA</text>
<text x="56.4" y="87.9">+3V</text>
<text x="82.7" y="87.6">AD22</text>
<text x="127.9" y="86.3">V28</text>
<text x="127.9" y="87.6">V29</text>
<text x="82.8" y="91.4">AF21</text>
<text x="127.9" y="95.2">T29</text>
<text x="127.9" y="92.7">T31</text>
<text x="127.9" y="94">T33</text>
<text x="127.9" y="90.1">U28</text>
<text x="43.2" y="98.6">+3V</text>
<text x="82.6" y="99">AG21</text>
<text x="127.9" y="100.3">P29</text>
<text x="127.9" y="97.8">R32</text>
<text x="127.9" y="101.6">P28</text>
<text x="127.9" y="99">R30</text>
<text x="127.9" y="96.5">T28</text>
<text x="57.2" y="103.8">Remove Zero Power ODD funciton</text>
<text x="82.5" y="107.9">AM15</text>
<text x="82.7" y="106.7">AH16</text>
<text x="127.9" y="107.9">M3</text>
<text x="127.9" y="106.7">N2</text>
<text x="127.9" y="104.1">C29</text>
<text x="52.6" y="112.2">[35]</text>
<text x="55.4" y="112.2">BOARD_ID2</text>
<text x="82.7" y="113">AN16</text>
<text x="82.7" y="111.7">AK15</text>
<text x="82.9" y="109.2">AJ16</text>
<text x="127.9" y="113">P3</text>
<text x="127.9" y="111.7">P1</text>
<text x="127.9" y="109.2">L2</text>
<text x="127.9" y="110.5">N4</text>
<text x="5.6" y="119.7">+3V</text>
<text x="82.8" y="114.3">AL16</text>
<text x="84.1" y="119.4">K3</text>
<text x="84.1" y="118.1">K5</text>
<text x="84.1" y="116.8">K6</text>
<text x="127.9" y="119.4">AH10</text>
<text x="127.9" y="118.1">AG16</text>
<text x="127.9" y="115.5">M5</text>
<text x="127.9" y="114.3">M1</text>
<text x="83.9" y="120.6">M6</text>
<text x="127.9" y="123.2">L4</text>
<text x="127.9" y="121.9">G27</text>
<text x="127.9" y="120.6">A28</text>
<text x="14.8" y="129.9">[7,26]</text>
<text x="16.4" y="128.7">[7]</text>
<text x="18.6" y="128.7">BOARD_ID8</text>
<text x="18.6" y="129.9">BOARD_ID9</text>
<text x="3.6" y="133.6">+3V_S5</text>
<text x="245.1" y="185.2">Size</text>
<text x="250.2" y="185.2">Document Number</text>
<text x="287.1" y="185.2">Rev</text>
<text x="245.1" y="189">Date:</text>
<text x="250" y="189">Wednesday, April 24, 2013</text>
<text x="270.5" y="189">Sheet</text>
<text x="276.9" y="189">9</text>
<text x="280.7" y="189">of</text>
<text x="285.8" y="189">50</text>
<text x="288.3" y="186.5">A1A</text>
</g>
<g font-size="1.1" fill="#004080">
<text x="87" y="23.4">SATA_RX0N</text>
<text x="87" y="20.8">SATA_TX0N</text>
<text x="87" y="19.6">SATA_TX0P</text>
<text x="111.7" y="20.8">SD_CMD/SLOAD_2/GPIO74</text>
<text x="112.9" y="19.6">SD_CLK/SCLK_2/GPIO73</text>
<text x="117.5" y="22.1">SD_CD#/GPIO75</text>
<text x="117.8" y="23.4">SD_WP/GPIO76</text>
<text x="87" y="28.5">SATA_TX1N</text>
<text x="87" y="27.2">SATA_TX1P</text>
<text x="87" y="24.7">SATA_RX0P</text>
<text x="110.5" y="25.9">SD_DATA1/SDATO_2/GPIO78</text>
<text x="111.1" y="24.7">SD_DATA0/SDATI_2/GPIO77</text>
<text x="116.1" y="28.5">SD_DATA3/GPIO80</text>
<text x="116.1" y="27.2">SD_DATA2/GPIO79</text>
<text x="87" y="34.8">SATA_TX2P</text>
<text x="87" y="32.3">SATA_RX1P</text>
<text x="87" y="31">SATA_RX1N</text>
<text x="120" y="33.5">GBE_MDCK</text>
<text x="120.4" y="34.8">GBE_MDIO</text>
<text x="120.9" y="32.3">GBE_CRS</text>
<text x="121" y="31">GBE_COL</text>
<text x="87" y="39.9">SATA_RX2P</text>
<text x="87" y="38.6">SATA_RX2N</text>
<text x="87" y="36.1">SATA_TX2N</text>
<text x="119.6" y="36.1">GBE_RXCLK</text>
<text x="120.3" y="41.2">GBE_RXD0</text>
<text x="120.3" y="39.9">GBE_RXD1</text>
<text x="120.3" y="38.6">GBE_RXD2</text>
<text x="120.3" y="37.4">GBE_RXD3</text>
<text x="87" y="47.5">SATA_RX3P</text>
<text x="87" y="46.2">SATA_RX3N</text>
<text x="87" y="43.7">SATA_TX3N</text>
<text x="87" y="42.4">SATA_TX3P</text>
<text x="116.2" y="42.4">GBE_RXCTL/RXDV</text>
<text x="119.4" y="43.7">GBE_RXERR</text>
<text x="119.7" y="45">GBE_TXCLK</text>
<text x="120.5" y="47.5">GBE_TXD2</text>
<text x="120.5" y="46.2">GBE_TXD3</text>
<text x="87" y="53.9">SATA_RX4N</text>
<text x="87" y="51.3">SATA_TX4N</text>
<text x="87" y="50.1">SATA_TX4P</text>
<text x="116.4" y="51.3">GBE_TXCTL/TXEN</text>
<text x="117.5" y="53.9">GBE_PHY_RST#</text>
<text x="118.8" y="52.6">GBE_PHY_PD</text>
<text x="120.5" y="50.1">GBE_TXD0</text>
<text x="120.5" y="48.8">GBE_TXD1</text>
<text x="87" y="58.9">SATA_TX5N</text>
<text x="87" y="57.7">SATA_TX5P</text>
<text x="87" y="55.1">SATA_RX4P</text>
<text x="117.7" y="58.9">SPI_DI/GPIO164</text>
<text x="117.7" y="55.1">GBE_PHY_INTR</text>
<text x="87" y="65.3">NC6</text>
<text x="87" y="62.8">SATA_RX5P</text>
<text x="87" y="61.5">SATA_RX5N</text>
<text x="109.8" y="64">ROM_RST#/SPI_WP#/GPIO161</text>
<text x="116" y="62.8">SPI_CS1#/GPIO165</text>
<text x="116.6" y="61.5">SPI_CLK/GPIO162</text>
<text x="117.1" y="60.2">SPI_DO/GPIO163</text>
<text x="243.2" y="60.2">CE#</text>
<text x="243.2" y="61.5">SCK</text>
<text x="243.2" y="62.8">SI</text>
<text x="243.2" y="64">SO</text>
<text x="247.1" y="64">HOLD#</text>
<text x="248.5" y="60.2">VDD</text>
<text x="87" y="70.4">NC9</text>
<text x="87" y="69.1">NC8</text>
<text x="87" y="66.6">NC7</text>
<text x="119.3" y="70.4">VGA_GREEN</text>
<text x="120.9" y="67.8">VGA_RED</text>
<text x="243.2" y="66.6">WP#</text>
<text x="248.6" y="66.6">VSS</text>
<text x="87" y="78">NC13</text>
<text x="87" y="76.7">NC12</text>
<text x="87" y="74.2">NC11</text>
<text x="87" y="72.9">NC10</text>
<text x="115.2" y="76.7">VGA_HSYNC/GPO68</text>
<text x="115.3" y="78">VGA_VSYNC/GPO69</text>
<text x="120.4" y="72.9">VGA_BLUE</text>
<text x="87" y="83.1">SATA_CALRP</text>
<text x="113.8" y="80.5">VGA_DDC_SDA/GPO70</text>
<text x="113.9" y="81.8">VGA_DDC_SCL/GPO71</text>
<text x="87" y="88.2">SATA_ACT#/GPIO67</text>
<text x="87" y="84.3">SATA_CALRN</text>
<text x="117.3" y="84.3">VGA_DAC_RSET</text>
<text x="117.3" y="88.2">AUX_VGA_CH_N</text>
<text x="117.3" y="86.9">AUX_VGA_CH_P</text>
<text x="87" y="92">SATA_X1</text>
<text x="119" y="94.5">ML_VGA_L0N</text>
<text x="119.1" y="95.8">ML_VGA_L1P</text>
<text x="119.1" y="93.2">ML_VGA_L0P</text>
<text x="121.9" y="90.7">AUXCAL</text>
<text x="87" y="99.6">SATA_X2</text>
<text x="119" y="99.6">ML_VGA_L2N</text>
<text x="119" y="97">ML_VGA_L1N</text>
<text x="119.1" y="100.9">ML_VGA_L3P</text>
<text x="119.1" y="98.3">ML_VGA_L2P</text>
<text x="87" y="107.2">FANOUT0/GPIO52</text>
<text x="113.6" y="104.7">ML_VGA_HPD/GPIO229</text>
<text x="118.8" y="107.2">VIN0/GPIO175</text>
<text x="119" y="102.1">ML_VGA_L3N</text>
<text x="87" y="113.6">FANIN1/GPIO57</text>
<text x="87" y="112.3">FANIN0/GPIO56</text>
<text x="87" y="109.7">FANOUT2/GPIO54</text>
<text x="87" y="108.5">FANOUT1/GPIO53</text>
<text x="113.3" y="111">VIN3/SDATO_1/GPIO178</text>
<text x="113.3" y="112.3">VIN4/SLOAD_1/GPIO179</text>
<text x="113.8" y="109.7">VIN2/SDATI_1/GPIO177</text>
<text x="114.2" y="113.6">VIN5/SCLK_1/GPIO180</text>
<text x="118.8" y="108.5">VIN1/GPIO176</text>
<text x="87" y="119.9">TEMPIN2/GPIO173</text>
<text x="87" y="118.6">TEMPIN1/GPIO172</text>
<text x="87" y="117.4">TEMPIN0/GPIO171</text>
<text x="87" y="114.8">FANIN2/GPIO58</text>
<text x="111.9" y="114.8">VIN6/GBE_STAT3/GPIO181</text>
<text x="112.6" y="116.1">VIN7/GBE_LED3/GPIO182</text>
<text x="124.1" y="119.9">NC2</text>
<text x="124.1" y="118.6">NC1</text>
<text x="87" y="121.2">TEMPIN3/TALERT#/GPIO174</text>
<text x="124.1" y="123.7">NC5</text>
<text x="124.1" y="122.4">NC4</text>
<text x="124.1" y="121.2">NC3</text>
</g>
<g font-size="1.1" fill="#f00">
<text x="133.6" y="54.4">GBE_PHY_INTR</text>
<text x="134.9" y="58.2">FCH_SPI_SI</text>
<text x="134.9" y="59.4">FCH_SPI_SO</text>
<text x="181.9" y="59.4">FCH_SPI_CS0#</text>
<text x="134.9" y="63.2">FCH_SPI_WP</text>
<text x="134.9" y="60.7">FCH_SPI_CLK</text>
<text x="134.9" y="62">FCH_SPI_CS0#</text>
<text x="181.9" y="63.2">FCH_SPI_SI</text>
<text x="181.9" y="60.7">FCH_SPI_CLK</text>
<text x="181.9" y="62">FCH_SPI_SO</text>
<text x="231.4" y="63.2">FCH_SPI1_SI_R</text>
<text x="209.8" y="75.9">FCH_SPI_WP</text>
<text x="74" y="83.6">SATA_CALRN</text>
<text x="74" y="82.3">SATA_CALRP</text>
<text x="74" y="87.4">SATA_LED#</text>
<text x="74" y="106.4">BOARD_ID1</text>
<text x="134.9" y="106.4">VIN0</text>
<text x="134.9" y="107.7">VIN1</text>
<text x="68.9" y="109">FCH_PROCHOT#_C</text>
<text x="74" y="111.5">BOARD_ID2</text>
<text x="74" y="112.8">BOARD_ID3</text>
<text x="134.9" y="109">VIN2</text>
<text x="134.9" y="111.5">VIN4</text>
<text x="134.9" y="110.2">VIN3</text>
<text x="134.9" y="112.8">VIN5</text>
<text x="35.9" y="119.1">BOARD_ID1</text>
<text x="74" y="116.6">BOARD_ID5</text>
<text x="74" y="119.1">BOARD_ID7</text>
<text x="74" y="117.9">BOARD_ID6</text>
<text x="74" y="114">BOARD_ID4</text>
<text x="134.9" y="115.3">VIN7</text>
<text x="134.9" y="114">VIN6</text>
<text x="35.9" y="120.4">BOARD_ID2</text>
<text x="35.9" y="121.7">BOARD_ID3</text>
<text x="35.9" y="122.9">BOARD_ID4</text>
<text x="35.9" y="124.2">BOARD_ID8</text>
<text x="35.9" y="125.5">BOARD_ID9</text>
<text x="74" y="120.4">TEMPIN3</text>
<text x="35.9" y="134.4">BOARD_ID6</text>
<text x="35.9" y="135.6">BOARD_ID7</text>
<text x="35.9" y="133.1">BOARD_ID5</text>
</g>
<g font-size=".9">
<text x="30.3" y=".9">5</text>
<text x="88.2" y=".9">4</text>
<text x="146.1" y=".9">3</text>
<text x="204" y=".9">2</text>
<text x="261.9" y=".9">1</text>
<text x=".4" y="25.6">D</text>
<text x="291.2" y="25.6">D</text>
<text x=".4" y="72.6">C</text>
<text x="291.2" y="72.6">C</text>
<text x=".4" y="119.5">B</text>
<text x="291.2" y="119.5">B</text>
<text x=".4" y="166.5">A</text>
<text x="291.2" y="166.5">A</text>
<text x="30.3" y="190.2">5</text>
<text x="88.2" y="190.2">4</text>
<text x="146.1" y="190.2">3</text>
<text x="204" y="190.2">2</text>
<text x="261.9" y="190.2">1</text>
</g>
</svg>
